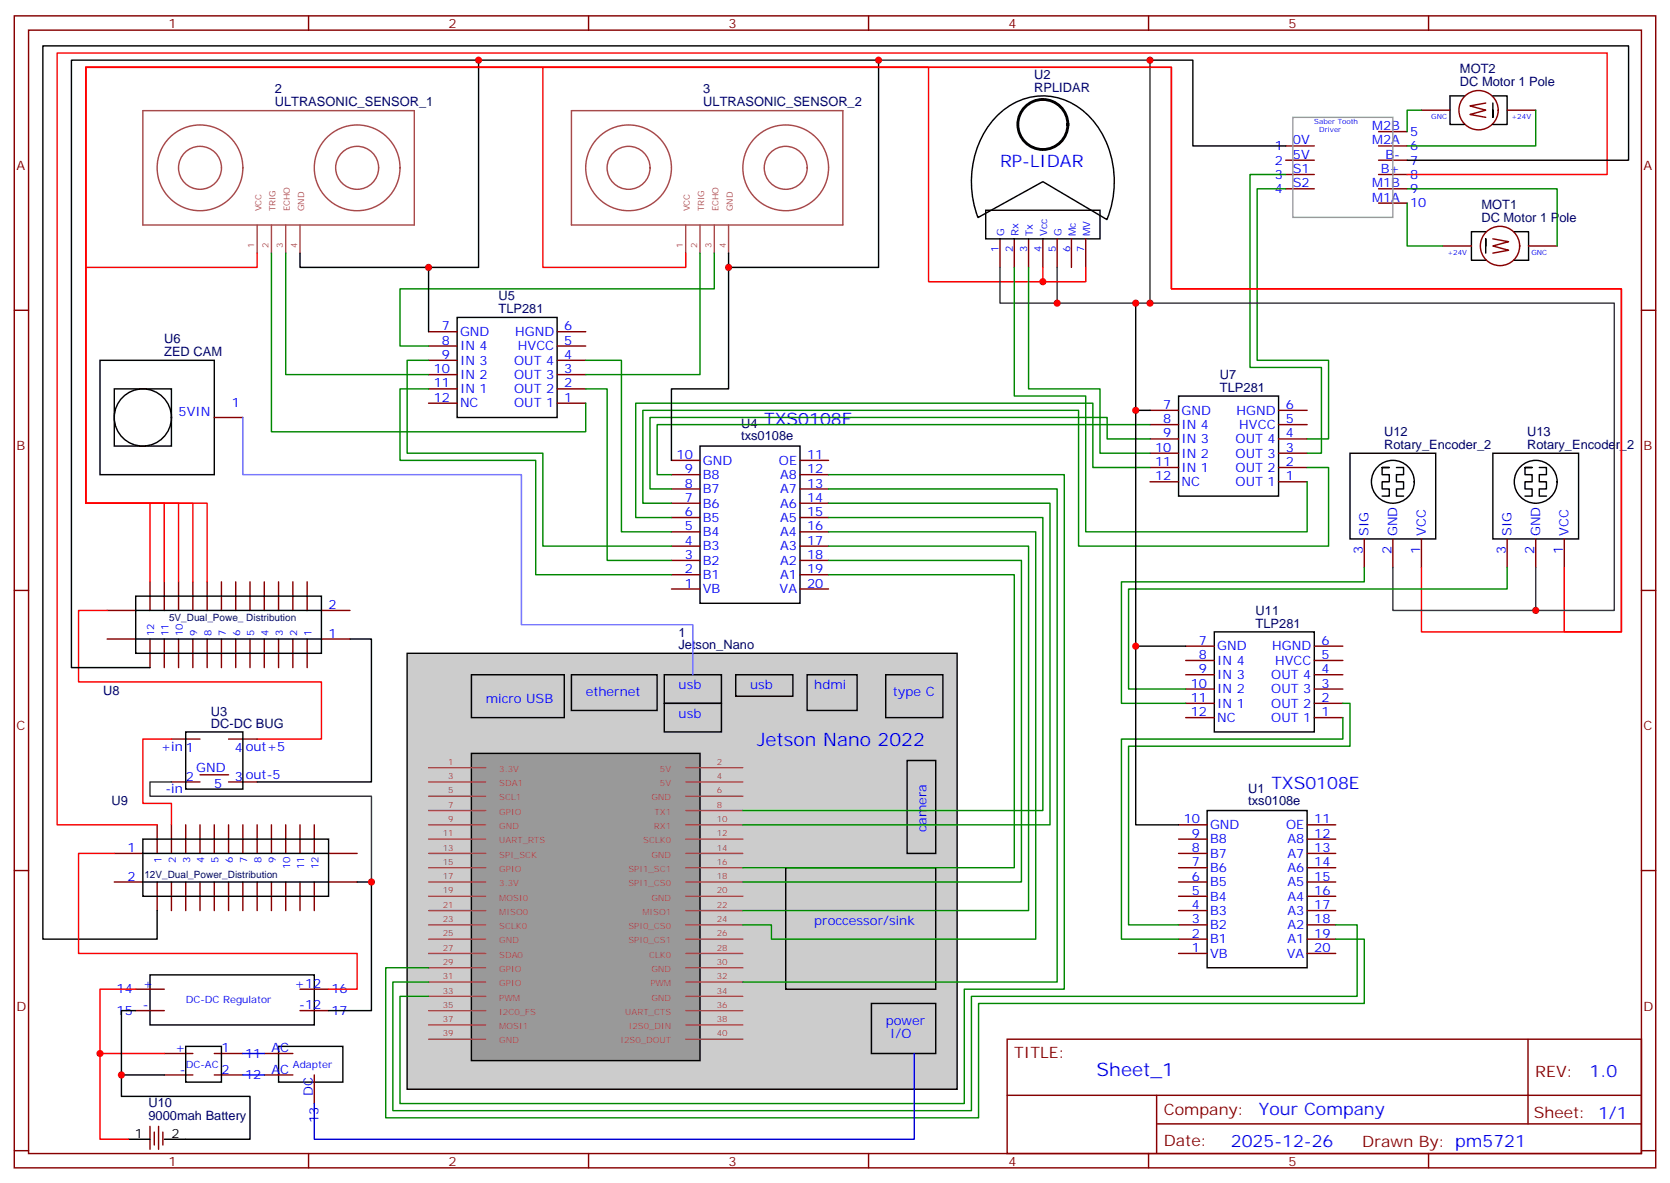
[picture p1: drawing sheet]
<svg xmlns="http://www.w3.org/2000/svg" width="412mm" height="292mm" viewBox="0 0 412 292" stroke-linecap="round" stroke-linejoin="round" font-family="sans-serif">
<g fill="none" stroke="#870000" stroke-width=".35">
<path d="M3.5 3.9h405.4v284.4h-405.4zM7.1 7.4h398.2v277.3h-398.2zM76.2 3.9v3.5M145.3 3.9v3.5M214.5 3.9v3.5M283.6 3.9v3.5M352.8 3.9v3.5M3.5 76.6h3.6M405.3 76.6h3.6M3.5 145.7h3.6M405.3 145.7h3.6M3.5 214.9h3.6"/>
<path d="M405.3 214.9h3.6M248.7 256.5h156.6v28.2h-156.6zM377.3 256.5v20.9M248.7 270.4h156.5M285.6 277.4h119.6M285.6 270.4v14.1M3.5 284h3.6M76.2 284.7v3.6M145.3 284.7v3.6M214.5 284.7v3.6M283.6 284.7v3.6M352.8 284.7v3.6"/>
<path d="M405.3 284h3.6"/>
</g>
<path d="M100.5 161.3h135.9v107.6h-135.9z" fill="#ccc" stroke="#000" stroke-width=".35"/>
<path d="M116.4 185.9h56.5v75.9h-56.5z" fill="#999" stroke="#000" stroke-width=".35"/>
<g fill="none" stroke="#a64a4a" stroke-width=".35">
<path d="M35.3 27.3h67v28.2h-67zM141.1 27.3h67v28.2h-67zM63.5 55.5v7M67 55.5v7M70.6 55.5v7M74.1 55.5v7M169.3 55.5v7M172.9 55.5v7M176.4 55.5v7M179.9 55.5v7M105.8 196.5h14.1M105.8 193h14.1"/>
<path d="M105.8 189.5h14.1M169.3 196.5h14.1M169.3 193h14.1M169.3 189.5h14.1M105.8 217.7h14.1M105.8 214.2h14.1M105.8 210.6h14.1M105.8 207.1h14.1M105.8 203.6h14.1M105.8 200.1h14.1M169.3 217.7h14.1M169.3 214.2h14.1"/>
<path d="M169.3 210.6h14.1M169.3 207.1h14.1M169.3 203.6h14.1M169.3 200.1h14.1M105.8 238.9h14.1M105.8 235.3h14.1M105.8 231.8h14.1M105.8 228.3h14.1M105.8 224.8h14.1M105.8 221.2h14.1M169.3 238.9h14.1M169.3 235.3h14.1"/>
<path d="M169.3 231.8h14.1M169.3 228.3h14.1M169.3 224.8h14.1M169.3 221.2h14.1M105.8 256.5h14.1M105.8 253h14.1M105.8 249.4h14.1M105.8 245.9h14.1M105.8 242.4h14.1M169.3 256.5h14.1M169.3 253h14.1M169.3 249.4h14.1"/>
<path d="M169.3 245.9h14.1M169.3 242.4h14.1"/>
<circle cx="49.4" cy="41.4" r="10.6"/>
<circle cx="49.4" cy="41.4" r="5.3"/>
<circle cx="88.2" cy="41.4" r="10.6"/>
<circle cx="88.2" cy="41.4" r="5.3"/>
<circle cx="155.2" cy="41.4" r="10.6"/>
<circle cx="155.2" cy="41.4" r="5.3"/>
<circle cx="194" cy="41.4" r="10.6"/>
<circle cx="194" cy="41.4" r="5.3"/>
</g>
<g fill="none" stroke="#000" stroke-width=".35">
<path d="M118.2 14.9h98.8v51.1h-37.1v-3.5M284 14.9h10.6v21.1h22.9M246.2 28.7a15.6 15.6 0 0 1 23.8 1.1 24.5 24.5 0 0 1 3.3 24.4l-15.8-9.4-16 8.9a24.2 24.2 0 0 1 4.7-25zM347.5 39.5h54.7v-28.2h-391.6v220.5h28.2v-7M361.6 23.7h-3.5v7h3.5M368.7 25.4v3.6v-1.8M368.7 23.7h3.5v7h-3.5M243.4 51.9h28.2v7h-28.2zM366.9 57.2h-3.5v7h3.5M373.9 57.2h3.6v7h-3.6M74.1 62.5v3.5h44.1v-51.1h-100.6v149.9h19.4M105.8 66v15.9"/>
<path d="M112.9 78.4h24.7v24.6h-24.7zM179.9 66v30h-14.1v17.6M280.5 74.8v26.5h3.5M366.9 60.7v-1.8v3.6M24.7 88.9h28.2v28.3h-28.2zM28.2 96h14.1v14.1h-14.1zM291 97.8h24.7v24.6h-24.7zM172.9 110.1h24.7v38.8h-24.7zM280.5 101.3v58.2h12.3M333.4 111.9h21.1v21.1h-21.1zM341.3 115.4h1.8h-1.8v1.8h1.8v1.7h-1.8v1.8h1.8v1.7h-1.8M344.8 115.4h1.8v1.8h-1.8v1.7h1.8v1.8h-1.8v1.7h1.8"/>
<path d="M368.7 111.9h21.1v21.1h-21.1zM376.6 115.4h1.8h-1.8v1.8h1.8v1.7h-1.8v1.8h1.8v1.7h-1.8M380.1 115.4h1.8v1.8h-1.8v1.7h1.8v1.8h-1.8v1.7h1.8M33.5 147.1h45.9v14.2h-45.9zM33.5 157.7h45.9M33.5 150.7h45.9M86.4 157.7h5.3v35.3h-28.2M280.5 159.5v44.1h10.5M299.9 156h24.7v24.7h-24.7zM116.4 166.5h22.9v10.6h-22.9zM141.1 166.5h21.2v8.9h-21.2zM164 166.5h14.2v7.1h-14.2z"/>
<path d="M164 173.6h14.2v7.1h-14.2zM181.7 166.5h14.1v5.3h-14.1zM199.3 166.5h12.4v8.9h-12.4zM218.7 166.5h14.1v10.6h-14.1zM45.9 180.7h14.1v14.1h-14.1zM224 187.7h7.1v22.9h-7.1zM35.3 207.1h45.8v14.1h-45.8zM35.3 210.6h45.8M35.3 217.7h45.8M88.2 217.7h3.5v31.7h-10.6M194 214.2h37.1v30h-37.1zM298.1 200.1h24.7v38.8h-24.7z"/>
<path d="M33.5 249.4h-3.5v15.9M37 240.6h40.6v12.4h-40.6zM45.9 258.3h8.8v8.8h-8.8zM68.8 258.3h15.9v8.8h-15.9zM215.2 247.7h15.9v12.3h-15.9zM40.6 265.3h-10.6v5.3h31.7v10.6h-21.1M31.7 281.2h5.3"/>
<circle cx="35.3" cy="103" r="7.1"/>
<circle cx="344" cy="118.9" r="5.3"/>
<circle cx="379.2" cy="118.9" r="5.3"/>
</g>
<circle cx="257.5" cy="30.7" r="6.2" fill="none" stroke="#000" stroke-width=".71"/>
<g fill="none" stroke="#870000" stroke-width=".35">
<path d="M317.5 39.5h7.1M317.5 36h7.1M340.4 39.5h7.1M340.4 36h7.1M340.4 32.5h7.1M351 27.2h7.1M366.9 25.4l-3.9 .7 3.9 1.1-3.9 1.1 3.9 .7M372.2 27.2h7M246.9 58.9v7.1M250.5 58.9v7.1M254 58.9v7.1M257.5 58.9v7.1"/>
<path d="M261.1 58.9v7.1M264.6 58.9v7.1M268.1 58.9v7.1M317.5 46.6h7.1M317.5 43.1h7.1M340.4 50.1h7.1M340.4 46.6h7.1M340.4 43.1h7.1M368.7 58.9l3.8 .8-3.8 1 3.8 1.1-3.8 .7M356.3 60.7h7.1M377.5 60.7h7M105.8 99.5h7.1"/>
<path d="M105.8 96h7.1M105.8 92.5h7.1M105.8 88.9h7.1M105.8 85.4h7.1M105.8 81.9h7.1M137.6 99.5h7M137.6 96h7M137.6 92.5h7M137.6 88.9h7M137.6 85.4h7M137.6 81.9h7M52.9 103h7.1"/>
<path d="M165.8 117.2h7.1M165.8 113.6h7.1M197.6 117.2h7M197.6 113.6h7M284 118.9h7M284 115.4h7M284 111.9h7M284 108.3h7M284 104.8h7M284 101.3h7M315.7 118.9h7.1M315.7 115.4h7.1"/>
<path d="M315.7 111.9h7.1M315.7 108.3h7.1M315.7 104.8h7.1M315.7 101.3h7.1M165.8 138.3h7.1M165.8 134.8h7.1M165.8 131.3h7.1M165.8 127.7h7.1M165.8 124.2h7.1M165.8 120.7h7.1M197.6 138.3h7M197.6 134.8h7"/>
<path d="M197.6 131.3h7M197.6 127.7h7M197.6 124.2h7M197.6 120.7h7M336.9 133v7.1M344 133v7.1M351 133v7.1M372.2 133v7.1M379.2 133v7.1M386.3 133v7.1M26.5 157.7h7M26.5 150.7h7"/>
<path d="M37 143.6v7.1M37 157.7v7.1M40.6 143.6v7.1M40.6 157.7v7.1M44.1 143.6v7.1M44.1 157.7v7.1M47.6 143.6v7.1M47.6 157.7v7.1M51.2 143.6v7.1M51.2 157.7v7.1M54.7 143.6v7.1M54.7 157.7v7.1"/>
<path d="M58.2 143.6v7.1M58.2 157.7v7.1M61.7 143.6v7.1M61.7 157.7v7.1M65.3 143.6v7.1M65.3 157.7v7.1M68.8 143.6v7.1M68.8 157.7v7.1M72.3 143.6v7.1M72.3 157.7v7.1M75.8 143.6v7.1M75.8 157.7v7.1"/>
<path d="M79.4 157.7h7M79.4 150.7h7M165.8 145.4h7.1M165.8 141.9h7.1M197.6 145.4h7M197.6 141.9h7M292.8 159.5h7.1M324.6 159.5h7M292.8 177.1h7.1M292.8 173.6h7.1M292.8 170.1h7.1M292.8 166.5h7.1"/>
<path d="M292.8 163h7.1M324.6 177.1h7M324.6 173.6h7M324.6 170.1h7M324.6 166.5h7M324.6 163h7M42.3 182.4h7.1M42.3 193h7.1M49.4 191.2h7M56.4 182.4h7.1M56.4 193h7.1M28.2 210.6h7.1"/>
<path d="M28.2 217.7h7.1M38.8 203.6v7M38.8 217.7v7.1M42.3 203.6v7M42.3 217.7v7.1M45.9 203.6v7M45.9 217.7v7.1M49.4 203.6v7M49.4 217.7v7.1M52.9 203.6v7M52.9 217.7v7.1M56.4 203.6v7"/>
<path d="M56.4 217.7v7.1M60 203.6v7M60 217.7v7.1M63.5 203.6v7M63.5 217.7v7.1M67 203.6v7M67 217.7v7.1M70.6 203.6v7M70.6 217.7v7.1M74.1 203.6v7M74.1 217.7v7.1M77.6 203.6v7"/>
<path d="M77.6 217.7v7.1M81.1 210.6h7.1M81.1 217.7h7.1M291 210.6h7.1M291 217.7h7.1M291 214.2h7.1M291 207.1h7.1M291 203.6h7.1M322.8 210.6h7M322.8 217.7h7M322.8 214.2h7M322.8 207.1h7"/>
<path d="M322.8 203.6h7M291 235.3h7.1M291 231.8h7.1M291 228.3h7.1M291 224.8h7.1M291 221.2h7.1M322.8 235.3h7M322.8 231.8h7M322.8 228.3h7M322.8 224.8h7M322.8 221.2h7M33.5 244.2h7.1"/>
<path d="M33.5 249.4h7.1M74.1 244.2h7M74.1 249.4h7M37 278v5.7M38.1 279.4v3.2M39.2 278v5.7M40.2 279.4v3.2M40.6 265.3h7M40.6 260h7M52.9 265.3h7.1M52.9 260h7.1M65.3 265.3h7"/>
<path d="M65.3 260h7M77.6 265.3v7.1"/>
<circle cx="365.1" cy="27.2" r="4.9"/>
<circle cx="370.4" cy="60.7" r="4.9"/>
</g>
<path d="M319.3 29h24.7v24.7h-24.7z" fill="none" stroke="#999" stroke-width=".35"/>
<path d="M347.5 43.1h49.4v-30h-382.8v190.5h24.7M63.5 62.5v3.5h-42.3v58.2h15.8v19.4M169.3 62.5v3.5h-35.2v-49.4h-112.9v107.6h19.4v19.4M257.5 66v3.5h-28.2v-52.9h-208.1v107.6h22.9v19.4M268.1 66v3.5h-10.6M26.5 150.7h-7.1v17.6h60v14.1h-15.9M351 140.1v15.9h49.4v-84.7h-111.1v-54.7h-268.1v107.6h26.4v19.4M386.3 140.1v15.9h14.1v-84.7h-111.1v-54.7h-268.1v107.6h30v19.4M42.3 182.4h-7v15.9h7v5.3M28.2 210.6h-8.8v24.7h68.8v8.9h-7.1M33.5 244.2h-8.8v15.8M40.6 260h-15.9v21.2h7" fill="none" stroke="#f00" stroke-width=".35"/>
<path d="M60 103v14.2h68.8v37h42.3v12.3" fill="none" stroke="#93f" stroke-width=".35"/>
<g fill="none" stroke="#008700" stroke-width=".35">
<path d="M351 27.2h-3.5v5.3M379.2 27.2v8.8h-31.7M317.5 43.1h-8.8v47.6h17.6v21.2h-3.5M317.5 46.6h-7.1v42.3h17.7v19.4h-5.3M347.5 50.1v10.6h8.8M347.5 46.6h37v14.1M67 62.5v44.1h77.6v-7.1M70.6 62.5v30h35.2M172.9 62.5v30h-28.3M176.4 62.5v8.8h-77.6v14.1h7M250.5 66v31.8h17.6v33.5h54.7v-12.4M254 66v30h17.6v15.9h12.4"/>
<path d="M105.8 96h-7v17.6h33.5v28.3h33.5M105.8 88.9h-5.3v23h33.6v22.9h31.7M144.6 96h5.3v42.3h15.9M144.6 88.9h8.9v42.4h12.3M204.6 117.2h58.2v127h-24.7v28.2h-139.3v-26.5h7M284 115.4h-14.1v-15.9h-112.9v28.2h8.8M284 108.3h-10.6v-5.3h-112.9v17.7h5.3M284 104.8h-121.7v12.4h3.5M322.8 115.4h5.3v19.4h-61.8v-33.5h-107.6v22.9h7.1M204.6 138.3h47.6v79.4h-68.8M204.6 134.8h49.4v90h-70.6M204.6 131.3h51.2v100.5h-65.3v-3.5h-7.1"/>
<path d="M204.6 127.7h52.9v72.4h-74.1M204.6 124.2h54.7v79.4h-75.9M204.6 120.7h56.5v121.7h-77.7M204.6 141.9h45.9v72.3h-67.1M336.9 140.1v3.5h-60v30h15.9M372.2 140.1v5.3h-93.5v24.7h14.1M331.6 177.1v5.3h-54.7v49.4h14.1M331.6 173.6h1.8v10.6h-54.7v44.1h12.3M329.8 231.8h7.1v15.9h-95.2v28.2h-146.5v-37h10.6M329.8 228.3h5.3v17.6h-95.2v28.2h-142.9v-31.7h8.8"/>
</g>
<path d="M217 14.9h67v59.9h-22.9v-8.8M246.9 66v8.8h14.2M284 74.8h114.6v75.9h-19.4M344 140.1v10.6h35.2v-10.6M42.3 193h-5.3v3.5h54.7v21.2" fill="none" stroke="#333" stroke-width=".35"/>
<path d="M60 260h5.3M60 265.3h5.3M225.8 260v21.2h-148.2v-8.8" fill="none" stroke="#00f" stroke-width=".35"/>
<g fill="#c00">
<circle cx="118.2" cy="14.9" r=".88"/>
<circle cx="257.5" cy="69.5" r=".88"/>
<circle cx="261.1" cy="74.8" r=".88"/>
<circle cx="217" cy="14.9" r=".88"/>
<circle cx="284" cy="74.8" r=".88"/>
<circle cx="284" cy="14.9" r=".88"/>
<circle cx="379.2" cy="150.7" r=".88"/>
<circle cx="24.7" cy="260" r=".88"/>
<circle cx="30" cy="265.3" r=".88"/>
<circle cx="91.7" cy="217.7" r=".88"/>
<circle cx="105.8" cy="66" r=".88"/>
<circle cx="179.9" cy="66" r=".88"/>
<circle cx="280.5" cy="74.8" r=".88"/>
<circle cx="280.5" cy="101.3" r=".88"/>
<circle cx="280.5" cy="159.5" r=".88"/>
</g>
<g font-size="4.6" fill="#00f">
<text x="187" y="184.2">Jetson Nano 2022</text>
<text x="270.8" y="265.5">Sheet_1</text>
</g>
<g font-size="4.2" fill="#00f">
<text x="246.9" y="41.3">RP-LIDAR</text>
<text x="188.7" y="104.8">TXS0108E</text>
<text x="314" y="194.8">TXS0108E</text>
<text x="392.5" y="265.8">1.0</text>
<text x="310.9" y="275.3">Your Company</text>
<text x="304" y="283.1">2025-12-26</text>
</g>
<g font-size="3.9" fill="#800">
<text x="250.5" y="261.1">TITLE:</text>
<text x="379.1" y="265.8">REV:</text>
<text x="287.4" y="275.3">Company:</text>
<text x="378.7" y="275.9">Sheet: 1/1</text>
<text x="287.4" y="283">Date:</text>
<text x="336.4" y="283.1">Drawn By: pm5721</text>
</g>
<g font-size="3.2" fill="#800">
<text x="41.6" y="6.9">1</text>
<text x="110.8" y="6.9">2</text>
<text x="179.9" y="6.9">3</text>
<text x="249.1" y="6.9">4</text>
<text x="318.2" y="6.9">5</text>
<text x="4.1" y="42">A</text>
<text x="405.9" y="42">A</text>
<text x="4.1" y="111.2">B</text>
<text x="405.9" y="111.2">B</text>
<text x="4.1" y="180.3">C</text>
<text x="405.9" y="180.3">C</text>
<text x="4.1" y="249.4">D</text>
<text x="405.9" y="249.4">D</text>
<text x="41.6" y="287.7">1</text>
<text x="110.8" y="287.7">2</text>
<text x="179.9" y="287.7">3</text>
<text x="249.1" y="287.7">4</text>
<text x="318.2" y="287.7">5</text>
</g>
<g font-size="3.2" fill="#000080">
<text x="67.8" y="23">2</text>
<text x="173.7" y="23">3</text>
<text x="255.4" y="22.6">RPLIDAR</text>
<text x="255.4" y="19.4">U2</text>
<text x="360.5" y="21.3">DC Motor 1 Pole</text>
<text x="360.5" y="18.1">MOT2</text>
<text x="67.8" y="26.3">ULTRASONIC_SENSOR_1</text>
<text x="173.7" y="26.3">ULTRASONIC_SENSOR_2</text>
<text x="365.8" y="51.6">MOT1</text>
<text x="365.8" y="54.8">DC Motor 1 Pole</text>
<text x="123.1" y="77.3">TLP281</text>
<text x="123.1" y="74.1">U5</text>
<text x="40.6" y="87.9">ZED CAM</text>
<text x="40.6" y="84.6">U6</text>
<text x="301.3" y="93.5">U7</text>
<text x="301.3" y="96.7">TLP281</text>
<text x="183" y="105.7">U4</text>
<text x="341.8" y="107.6">U12</text>
<text x="377.1" y="107.6">U13</text>
<text x="183" y="108.7">txs0108e</text>
<text x="341.8" y="110.8">Rotary_Encoder_2</text>
<text x="377.1" y="110.8">Rotary_Encoder_2</text>
<text x="310.1" y="154.9">TLP281</text>
<text x="310.1" y="151.7">U11</text>
<text x="167.5" y="160.2">Jetson_Nano</text>
<text x="167.5" y="157.1">1</text>
<text x="25.5" y="171.5">U8</text>
<text x="52.1" y="179.6">DC-DC BUG</text>
<text x="52.1" y="176.6">U3</text>
<text x="308.3" y="195.7">U1</text>
<text x="27.5" y="198.6">U9</text>
<text x="308.3" y="198.7">txs0108e</text>
<text x="36.7" y="273.2">U10</text>
<text x="36.7" y="276.4">9000mah Battery</text>
</g>
<g font-size="3.2" fill="#00f">
<text x="319.3" y="35.7">0V</text>
<text x="338.9" y="32.1">M2B</text>
<text x="338.9" y="35.7">M2A</text>
<text x="348.2" y="33.5">5</text>
<text x="314.8" y="40.6">2</text>
<text x="314.8" y="37.1">1</text>
<text x="319.3" y="39.2">5V</text>
<text x="342.1" y="39.2">B-</text>
<text x="348.2" y="40.6">7</text>
<text x="348.2" y="37.1">6</text>
<text x="314.8" y="47.7">4</text>
<text x="314.8" y="44.1">3</text>
<text x="319.3" y="46.2">S2</text>
<text x="319.3" y="42.7">S1</text>
<text x="338.9" y="46.2">M1B</text>
<text x="340.9" y="42.7">B+</text>
<text x="348.2" y="47.7">9</text>
<text x="348.2" y="44.1">8</text>
<text x="338.9" y="49.8">M1A</text>
<text x="348.2" y="51.2">10</text>
<text x="109.1" y="81.5">7</text>
<text x="113.6" y="82.9">GND</text>
<text x="127.2" y="82.9">HGND</text>
<text x="139.3" y="81.5">6</text>
<text x="109.1" y="85.1">8</text>
<text x="109.1" y="88.6">9</text>
<text x="113.6" y="86.5">IN 4</text>
<text x="113.6" y="90">IN 3</text>
<text x="127" y="90">OUT 4</text>
<text x="127.9" y="86.5">HVCC</text>
<text x="139.3" y="88.6">4</text>
<text x="139.3" y="85.1">5</text>
<text x="107.1" y="92.1">10</text>
<text x="107.1" y="95.6">11</text>
<text x="113.6" y="93.5">IN 2</text>
<text x="127" y="93.5">OUT 3</text>
<text x="139.3" y="95.6">2</text>
<text x="139.3" y="92.1">3</text>
<text x="57.2" y="100.6">1</text>
<text x="107.1" y="99.2">12</text>
<text x="113.6" y="97">IN 1</text>
<text x="113.6" y="100.6">NC</text>
<text x="127" y="100.6">OUT 1</text>
<text x="127" y="97">OUT 2</text>
<text x="139.3" y="99.2">1</text>
<text x="287.3" y="100.9">7</text>
<text x="317.5" y="100.9">6</text>
<text x="44.1" y="102.7">5VIN</text>
<text x="287.3" y="104.5">8</text>
<text x="287.3" y="108">9</text>
<text x="291.7" y="102.3">GND</text>
<text x="291.7" y="105.9">IN 4</text>
<text x="305.4" y="102.3">HGND</text>
<text x="306" y="105.9">HVCC</text>
<text x="317.5" y="108">4</text>
<text x="317.5" y="104.5">5</text>
<text x="167.1" y="113.3">10</text>
<text x="199.3" y="113.3">11</text>
<text x="285.2" y="111.5">10</text>
<text x="291.7" y="109.4">IN 3</text>
<text x="291.7" y="112.9">IN 2</text>
<text x="305.1" y="112.9">OUT 3</text>
<text x="305.1" y="109.4">OUT 4</text>
<text x="317.5" y="111.5">3</text>
<text x="169.1" y="116.8">9</text>
<text x="173.6" y="118.2">B8</text>
<text x="173.6" y="114.7">GND</text>
<text x="192.3" y="114.7">OE</text>
<text x="192.7" y="118.2">A8</text>
<text x="199.3" y="116.8">12</text>
<text x="285.2" y="115">11</text>
<text x="285.2" y="118.6">12</text>
<text x="291.7" y="116.5">IN 1</text>
<text x="291.7" y="120">NC</text>
<text x="305.1" y="120">OUT 1</text>
<text x="305.1" y="116.5">OUT 2</text>
<text x="317.5" y="118.6">1</text>
<text x="317.5" y="115">2</text>
<text x="169.1" y="123.9">7</text>
<text x="169.1" y="120.3">8</text>
<text x="173.6" y="125.3">B6</text>
<text x="173.6" y="121.7">B7</text>
<text x="192.7" y="121.7">A7</text>
<text x="192.7" y="125.3">A6</text>
<text x="199.3" y="120.3">13</text>
<text x="199.3" y="123.9">14</text>
<text x="169.1" y="130.9">5</text>
<text x="169.1" y="127.4">6</text>
<text x="173.6" y="128.8">B5</text>
<text x="192.7" y="128.8">A5</text>
<text x="199.3" y="127.4">15</text>
<text x="199.3" y="130.9">16</text>
<text x="169.1" y="138">3</text>
<text x="169.1" y="134.4">4</text>
<text x="173.6" y="135.9">B3</text>
<text x="173.6" y="132.3">B4</text>
<text x="192.7" y="132.3">A4</text>
<text x="192.7" y="135.9">A3</text>
<text x="199.3" y="134.4">17</text>
<text x="199.3" y="138">18</text>
<text x="336.5" y="136.8" transform="rotate(-90 336.5 136.8)">3</text>
<text x="338" y="132.3" transform="rotate(-90 338 132.3)">SIG</text>
<text x="343.6" y="136.8" transform="rotate(-90 343.6 136.8)">2</text>
<text x="345" y="132.3" transform="rotate(-90 345 132.3)">GND</text>
<text x="350.7" y="136.8" transform="rotate(-90 350.7 136.8)">1</text>
<text x="352.1" y="132.3" transform="rotate(-90 352.1 132.3)">VCC</text>
<text x="371.8" y="136.8" transform="rotate(-90 371.8 136.8)">3</text>
<text x="373.2" y="132.3" transform="rotate(-90 373.2 132.3)">SIG</text>
<text x="378.9" y="136.8" transform="rotate(-90 378.9 136.8)">2</text>
<text x="380.3" y="132.3" transform="rotate(-90 380.3 132.3)">GND</text>
<text x="385.9" y="136.8" transform="rotate(-90 385.9 136.8)">1</text>
<text x="387.3" y="132.3" transform="rotate(-90 387.3 132.3)">VCC</text>
<text x="169.1" y="141.5">2</text>
<text x="173.6" y="142.9">B1</text>
<text x="173.6" y="139.4">B2</text>
<text x="192.7" y="139.4">A2</text>
<text x="192.7" y="142.9">A1</text>
<text x="199.3" y="141.5">19</text>
<text x="169.1" y="145">1</text>
<text x="173.6" y="146.4">VB</text>
<text x="192.5" y="146.4">VA</text>
<text x="199.3" y="145">20</text>
<text x="81.1" y="150.3">2</text>
<text x="81.1" y="157.4">1</text>
<text x="296.1" y="159.1">7</text>
<text x="300.6" y="160.5">GND</text>
<text x="314.2" y="160.5">HGND</text>
<text x="326.3" y="159.1">6</text>
<text x="296.1" y="162.7">8</text>
<text x="296.1" y="166.2">9</text>
<text x="300.6" y="164.1">IN 4</text>
<text x="300.6" y="167.6">IN 3</text>
<text x="313.9" y="167.6">OUT 4</text>
<text x="314.9" y="164.1">HVCC</text>
<text x="326.3" y="166.2">4</text>
<text x="326.3" y="162.7">5</text>
<text x="119.9" y="173.6">micro USB</text>
<text x="144.6" y="171.8">ethernet</text>
<text x="167.6" y="170.1">usb</text>
<text x="185.2" y="170.1">usb</text>
<text x="201.1" y="170.1">hdmi</text>
<text x="220.5" y="171.8">type C</text>
<text x="294.1" y="169.7">10</text>
<text x="294.1" y="173.2">11</text>
<text x="300.6" y="171.1">IN 2</text>
<text x="313.9" y="171.1">OUT 3</text>
<text x="326.3" y="173.2">2</text>
<text x="326.3" y="169.7">3</text>
<text x="167.6" y="177.1">usb</text>
<text x="294.1" y="176.8">12</text>
<text x="300.6" y="174.7">IN 1</text>
<text x="300.6" y="178.2">NC</text>
<text x="313.9" y="178.2">OUT 1</text>
<text x="313.9" y="174.7">OUT 2</text>
<text x="326.3" y="176.8">1</text>
<text x="39.7" y="185.2">+in</text>
<text x="45.9" y="185.6">1</text>
<text x="58" y="185.6">4</text>
<text x="60.7" y="185.2">out+5</text>
<text x="48.5" y="190.5">GND</text>
<text x="40.8" y="195.8">-in</text>
<text x="45.9" y="192.7">2</text>
<text x="52.9" y="194.4">5</text>
<text x="58" y="192.7">3</text>
<text x="60.7" y="192.3">out-5</text>
<text x="292.3" y="203.2">10</text>
<text x="324.6" y="203.2">11</text>
<text x="228.8" y="205.3" transform="rotate(-90 228.8 205.3)">camera</text>
<text x="294.3" y="206.8">9</text>
<text x="298.8" y="208.2">B8</text>
<text x="298.8" y="204.6">GND</text>
<text x="317.6" y="204.6">OE</text>
<text x="317.9" y="208.2">A8</text>
<text x="324.6" y="206.8">12</text>
<text x="31.5" y="210.3">1</text>
<text x="294.3" y="213.8">7</text>
<text x="294.3" y="210.3">8</text>
<text x="298.8" y="215.2">B6</text>
<text x="298.8" y="211.7">B7</text>
<text x="317.9" y="211.7">A7</text>
<text x="317.9" y="215.2">A6</text>
<text x="324.6" y="210.3">13</text>
<text x="324.6" y="213.8">14</text>
<text x="31.5" y="217.3">2</text>
<text x="294.3" y="220.9">5</text>
<text x="294.3" y="217.3">6</text>
<text x="298.8" y="218.8">B5</text>
<text x="317.9" y="218.8">A5</text>
<text x="324.6" y="217.3">15</text>
<text x="324.6" y="220.9">16</text>
<text x="294.3" y="227.9">3</text>
<text x="294.3" y="224.4">4</text>
<text x="298.8" y="225.8">B3</text>
<text x="298.8" y="222.3">B4</text>
<text x="317.9" y="222.3">A4</text>
<text x="317.9" y="225.8">A3</text>
<text x="324.6" y="224.4">17</text>
<text x="324.6" y="227.9">18</text>
<text x="201.1" y="228.3">proccessor/sink</text>
<text x="294.3" y="231.5">2</text>
<text x="298.8" y="232.9">B1</text>
<text x="298.8" y="229.3">B2</text>
<text x="317.9" y="229.3">A2</text>
<text x="317.9" y="232.9">A1</text>
<text x="324.6" y="231.5">19</text>
<text x="294.3" y="235">1</text>
<text x="298.8" y="236.4">VB</text>
<text x="317.8" y="236.4">VA</text>
<text x="324.6" y="235">20</text>
<text x="28.8" y="245.2">14</text>
<text x="35.3" y="243.8">+</text>
<text x="72.7" y="243.8">+12</text>
<text x="81.8" y="245.2">16</text>
<text x="28.8" y="250.5">15</text>
<text x="35.3" y="249.1">-</text>
<text x="73.9" y="249.1">-12</text>
<text x="81.8" y="250.5">17</text>
<text x="218.7" y="253">power</text>
<text x="219.8" y="256.2">I/O</text>
<text x="43.3" y="259.7">+</text>
<text x="54.7" y="259.7">1</text>
<text x="60.5" y="261.1">11</text>
<text x="67" y="259.7">AC</text>
<text x="44.4" y="265">-</text>
<text x="54.7" y="265">2</text>
<text x="60.5" y="266.4">12</text>
<text x="67" y="265">AC</text>
<text x="77.3" y="270.6" transform="rotate(-90 77.3 270.6)">DC</text>
<text x="78.7" y="277.1" transform="rotate(-90 78.7 277.1)">13</text>
</g>
<g font-size="3.2">
<text x="33.3" y="280.8">1</text>
<text x="42.3" y="280.8">2</text>
</g>
<g font-size="2.5" fill="#00f">
<text x="248" y="58.2" transform="rotate(-90 248 58.2)">G</text>
<text x="251.5" y="58.2" transform="rotate(-90 251.5 58.2)">Rx</text>
<text x="255.1" y="58.2" transform="rotate(-90 255.1 58.2)">Tx</text>
<text x="258.6" y="58.2" transform="rotate(-90 258.6 58.2)">Vcc</text>
<text x="262.1" y="58.2" transform="rotate(-90 262.1 58.2)">G</text>
<text x="265.6" y="58.2" transform="rotate(-90 265.6 58.2)">Mc</text>
<text x="269.2" y="58.2" transform="rotate(-90 269.2 58.2)">MV</text>
<text x="246.6" y="62.3" transform="rotate(-90 246.6 62.3)">1</text>
<text x="250.1" y="62.3" transform="rotate(-90 250.1 62.3)">2</text>
<text x="253.6" y="62.3" transform="rotate(-90 253.6 62.3)">3</text>
<text x="257.2" y="62.3" transform="rotate(-90 257.2 62.3)">4</text>
<text x="260.7" y="62.3" transform="rotate(-90 260.7 62.3)">5</text>
<text x="264.2" y="62.3" transform="rotate(-90 264.2 62.3)">6</text>
<text x="267.8" y="62.3" transform="rotate(-90 267.8 62.3)">7</text>
<text x="38.1" y="157" transform="rotate(-90 38.1 157)">12</text>
<text x="41.6" y="157" transform="rotate(-90 41.6 157)">11</text>
<text x="45.2" y="157" transform="rotate(-90 45.2 157)">10</text>
<text x="48.7" y="157" transform="rotate(-90 48.7 157)">9</text>
<text x="52.2" y="157" transform="rotate(-90 52.2 157)">8</text>
<text x="55.7" y="157" transform="rotate(-90 55.7 157)">7</text>
<text x="59.3" y="157" transform="rotate(-90 59.3 157)">6</text>
<text x="62.8" y="157" transform="rotate(-90 62.8 157)">5</text>
<text x="66.3" y="157" transform="rotate(-90 66.3 157)">4</text>
<text x="69.8" y="157" transform="rotate(-90 69.8 157)">3</text>
<text x="73.4" y="157" transform="rotate(-90 73.4 157)">2</text>
<text x="76.9" y="157" transform="rotate(-90 76.9 157)">1</text>
<text x="39.9" y="212.9" transform="rotate(-90 39.9 212.9)">1</text>
<text x="43.4" y="212.9" transform="rotate(-90 43.4 212.9)">2</text>
<text x="46.9" y="212.9" transform="rotate(-90 46.9 212.9)">3</text>
<text x="50.4" y="212.9" transform="rotate(-90 50.4 212.9)">4</text>
<text x="54" y="212.9" transform="rotate(-90 54 212.9)">5</text>
<text x="57.5" y="212.9" transform="rotate(-90 57.5 212.9)">6</text>
<text x="61" y="212.9" transform="rotate(-90 61 212.9)">7</text>
<text x="64.6" y="212.9" transform="rotate(-90 64.6 212.9)">8</text>
<text x="68.1" y="212.9" transform="rotate(-90 68.1 212.9)">9</text>
<text x="71.6" y="214.5" transform="rotate(-90 71.6 214.5)">10</text>
<text x="75.1" y="214.5" transform="rotate(-90 75.1 214.5)">11</text>
<text x="78.7" y="214.5" transform="rotate(-90 78.7 214.5)">12</text>
<text x="45.9" y="247.7">DC-DC Regulator</text>
<text x="45.9" y="263.6">DC-AC</text>
<text x="72.3" y="263.6">Adapter</text>
</g>
<g font-size="2.5" fill="#000080">
<text x="41.7" y="153.3">5V_Dual_Powe_ Distribution</text>
<text x="35.7" y="216.8">12V_Dual_Power_Distribution</text>
</g>
<g font-size="2.1" fill="#a54b4b">
<text x="64.5" y="52.2" transform="rotate(-90 64.5 52.2)">VCC</text>
<text x="68.1" y="52.2" transform="rotate(-90 68.1 52.2)">TRIG</text>
<text x="71.6" y="52.2" transform="rotate(-90 71.6 52.2)">ECHO</text>
<text x="75.1" y="52.2" transform="rotate(-90 75.1 52.2)">GND</text>
<text x="170.4" y="52.2" transform="rotate(-90 170.4 52.2)">VCC</text>
<text x="173.9" y="52.2" transform="rotate(-90 173.9 52.2)">TRIG</text>
<text x="177.4" y="52.2" transform="rotate(-90 177.4 52.2)">ECHO</text>
<text x="181" y="52.2" transform="rotate(-90 181 52.2)">GND</text>
<text x="62.8" y="61.2" transform="rotate(-90 62.8 61.2)">1</text>
<text x="66.3" y="61.2" transform="rotate(-90 66.3 61.2)">2</text>
<text x="69.9" y="61.2" transform="rotate(-90 69.9 61.2)">3</text>
<text x="73.4" y="61.2" transform="rotate(-90 73.4 61.2)">4</text>
<text x="168.6" y="61.2" transform="rotate(-90 168.6 61.2)">1</text>
<text x="172.2" y="61.2" transform="rotate(-90 172.2 61.2)">2</text>
<text x="175.7" y="61.2" transform="rotate(-90 175.7 61.2)">3</text>
<text x="179.2" y="61.2" transform="rotate(-90 179.2 61.2)">4</text>
<text x="110.7" y="188.8">1</text>
<text x="123.3" y="190.5">3.3V</text>
<text x="163" y="190.5">5V</text>
<text x="177" y="188.8">2</text>
<text x="110.7" y="195.8">5</text>
<text x="110.7" y="192.3">3</text>
<text x="123.3" y="197.6">SCL1</text>
<text x="123.3" y="194">SDA1</text>
<text x="160.9" y="197.6">GND</text>
<text x="163" y="194">5V</text>
<text x="177" y="195.8">6</text>
<text x="177" y="192.3">4</text>
<text x="110.7" y="202.9">9</text>
<text x="110.7" y="199.4">7</text>
<text x="123.3" y="201.1">GPIO</text>
<text x="161.6" y="201.1">TX1</text>
<text x="177" y="202.9">10</text>
<text x="177" y="199.4">8</text>
<text x="109.3" y="209.9">13</text>
<text x="109.3" y="206.4">11</text>
<text x="123.3" y="208.2">UART_RTS</text>
<text x="123.3" y="204.6">GND</text>
<text x="158.8" y="208.2">SCLK0</text>
<text x="161.5" y="204.6">RX1</text>
<text x="177" y="209.9">14</text>
<text x="177" y="206.4">12</text>
<text x="109.3" y="213.5">15</text>
<text x="123.3" y="215.2">GPIO</text>
<text x="123.3" y="211.7">SPI_SCK</text>
<text x="155.2" y="215.2">SPI1_SC1</text>
<text x="160.9" y="211.7">GND</text>
<text x="177" y="213.5">16</text>
<text x="109.3" y="220.5">19</text>
<text x="109.3" y="217">17</text>
<text x="123.3" y="218.7">3.3V</text>
<text x="155.2" y="218.7">SPI1_CS0</text>
<text x="177" y="220.5">20</text>
<text x="177" y="217">18</text>
<text x="109.3" y="227.6">23</text>
<text x="109.3" y="224.1">21</text>
<text x="123.3" y="225.8">MISO0</text>
<text x="123.3" y="222.3">MOSI0</text>
<text x="158.6" y="225.8">MISO1</text>
<text x="160.9" y="222.3">GND</text>
<text x="177" y="227.6">24</text>
<text x="177" y="224.1">22</text>
<text x="109.3" y="231.1">25</text>
<text x="123.3" y="232.9">GND</text>
<text x="123.3" y="229.3">SCLK0</text>
<text x="155.2" y="232.9">SPI0_CS1</text>
<text x="155.2" y="229.3">SPI0_CS0</text>
<text x="177" y="231.1">26</text>
<text x="109.3" y="238.2">29</text>
<text x="109.3" y="234.6">27</text>
<text x="123.3" y="239.9">GPIO</text>
<text x="123.3" y="236.4">SDA0</text>
<text x="160.3" y="236.4">CLK0</text>
<text x="160.9" y="239.9">GND</text>
<text x="177" y="238.2">30</text>
<text x="177" y="234.6">28</text>
<text x="109.3" y="245.2">33</text>
<text x="109.3" y="241.7">31</text>
<text x="123.3" y="243.4">GPIO</text>
<text x="160.6" y="243.4">PWM</text>
<text x="177" y="245.2">34</text>
<text x="177" y="241.7">32</text>
<text x="109.3" y="248.8">35</text>
<text x="123.3" y="250.5">I2C0_FS</text>
<text x="123.3" y="247">PWM</text>
<text x="154.4" y="250.5">UART_CTS</text>
<text x="160.9" y="247">GND</text>
<text x="177" y="248.8">36</text>
<text x="109.3" y="255.8">39</text>
<text x="109.3" y="252.3">37</text>
<text x="123.3" y="257.5">GND</text>
<text x="123.3" y="254">MOSI1</text>
<text x="153.2" y="257.5">I2S0_DOUT</text>
<text x="155.3" y="254">I2S0_DIN</text>
<text x="177" y="255.8">40</text>
<text x="177" y="252.3">38</text>
</g>
<g font-size="1.8" fill="#00f">
<text x="353.4" y="29.3">GNC</text>
<text x="373.2" y="29.3">+24V</text>
<text x="324.6" y="30.7">Saber Tooth</text>
<text x="325.8" y="32.5">Driver</text>
<text x="357.4" y="62.8">+24V</text>
<text x="378.2" y="62.8">GNC</text>
</g>
</svg>
